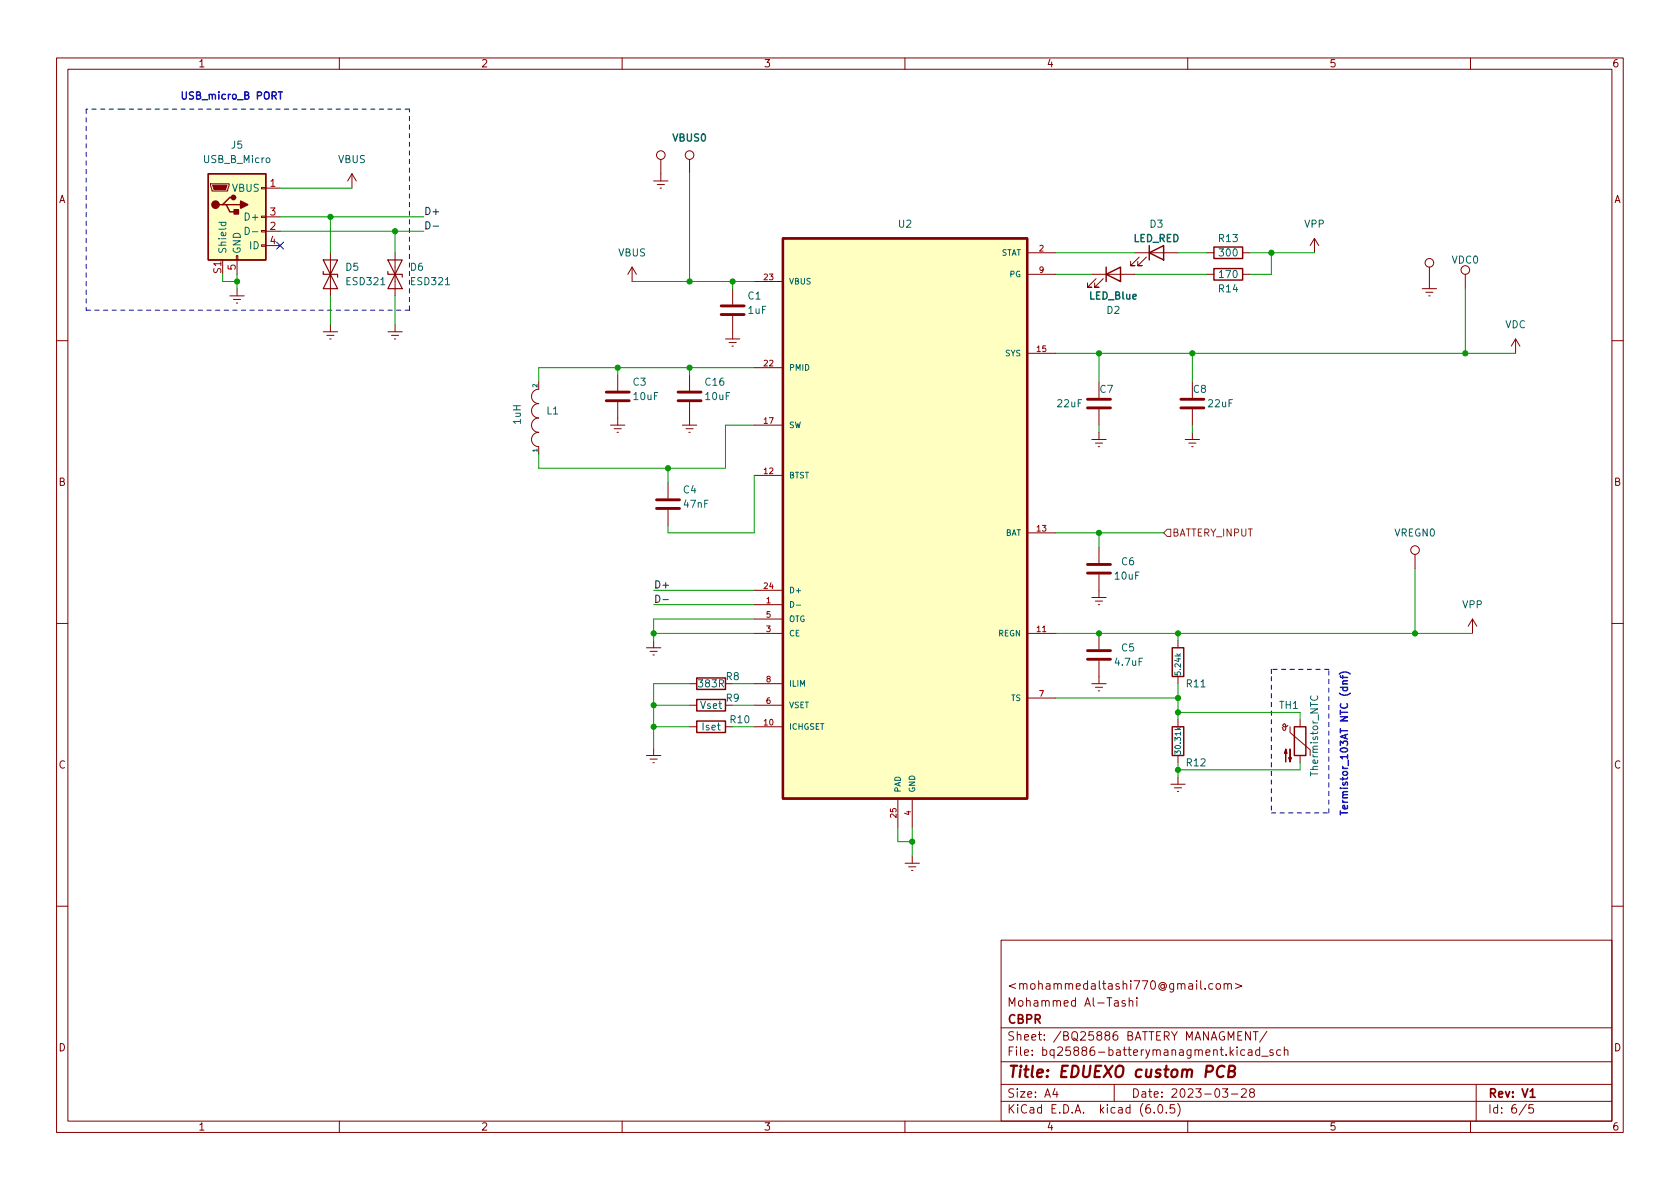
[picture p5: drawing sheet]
<svg xmlns="http://www.w3.org/2000/svg" width="297mm" height="210mm" viewBox="0 0 297 210" stroke-linecap="round" stroke-linejoin="round" font-family="sans-serif">
<g fill="none" stroke="#840000" stroke-width=".18">
<path d="M10 10.2h277v190.1h-277zM12 12.2h273v186.1h-273zM60 10.2v2M110 10.2v2M160 10.2v2M210 10.2v2M260 10.2v2M37.2 32.5h3.3v.3l-.2 1h-2.8zM46.2 38.2h.8v.3h-.8zM46.2 33.1h.8v.3h-.8zM47 33.3h2.5M47 38.3h2.5"/>
<path d="M62.2 30.7l-.7 1.3M62.2 30.7v2.6M62.2 30.7l.8 1.3M115.6 32h2.5M116.2 32.6h1.3M116.7 33.3h.3M116.8 28.2v3.8M121.9 28.2v2.5M40.6 52.3h2.6M41.3 53h1.2M41.8 45.2h.2v.8h-.2zM41.8 53.6h.2"/>
<path d="M41.9 46v2.5M41.9 51v1.3M46.2 43.3h.8v.3h-.8zM46.2 40.8h.8v.2h-.8zM47 40.9h2.5M47 43.4h2.5M57.1 58.7h2.6M57.8 59.3h1.3M58.3 59.9h.2M58.4 44.7v7.6M58.4 57.4v1.3M68.6 58.7h2.5"/>
<path d="M69.2 59.3h1.3M69.7 59.9h.3M69.8 44.7v7.6M69.8 57.4v1.3M111.8 47.2l-.8 1.3M111.8 47.2v2.6M111.8 47.2l.7 1.3M128.3 59.9h2.5M129.5 51v2.8M129.5 55.9v4M133.3 49.8h5.1M181.6 48.5h5.1"/>
<path d="M181.6 44.7h5.1M193 48.5h7.7M193.8 49.3l-1.5 1.5h.7h-.7v-.8M195.1 49.3l-1.6 1.5h.8h-.8v-.8M200.7 44.7h7.6M201.4 45.5l-1.5 1.5h.8h-.8v-.8M202.7 45.5l-1.5 1.5h.7h-.7v-.8M213.4 48.5h1.2M213.4 44.7h1.2M219.7 48.5h1.3M219.7 44.7h1.3M232.4 42.2l-.8 1.2"/>
<path d="M232.4 42.2v2.5M232.4 42.2l.8 1.2M251.5 51h2.5M252.1 51.7h1.3M252.6 52.3h.3M252.7 47.2v3.8M259.1 48.5v2.5M268 59.9l-.8 1.3M268 59.9v2.6M268 59.9l.7 1.3M10 60.2h2M95.2 67.6v1.2a1.27 1.27 0 0 0-1.2 1.3 1.27 1.27 0 0 0 1.2 1.3 1.27 1.27 0 0 0-1.2 1.2 1.27 1.27 0 0 0 1.2 1.3 1.27 1.27 0 0 0-1.2 1.3 1.27 1.27 0 0 0 1.2 1.2 1.27 1.27 0 0 0-1.2 1.3 1.27 1.27 0 0 0 1.2 1.3v1.3"/>
<path d="M107.9 75.2h2.6M108.6 75.8h1.3M109.1 76.4h.2M109.2 66.3v2.8M109.2 71.1v4.1M120.6 75.2h2.6M121.3 75.8h1.3M121.8 76.4h.2M121.9 66.3v2.8M121.9 71.1v4.1M128.9 60.6h1.3M129.4 61.2h.3"/>
<path d="M133.3 75.2h5.1M133.3 65h5.1M181.6 62.5h5.1M193 77.7h2.6M193.7 78.4h1.2M194.2 79h.2M194.3 67.6v2.8M194.3 72.4v2.8M194.3 76.4v1.3M209.5 77.7h2.6M210.2 78.4h1.3M210.7 79h.2"/>
<path d="M210.8 67.6v2.8M210.8 72.4v2.8M210.8 76.4v1.3M285 60.2h2M118.1 85.3v2.8M118.1 90.2v2.8M133.3 84.1h5.1M181.6 94.2h5.1M194.3 96.8v2.8M250.2 98v2.6M10 110.2h2M114.3 114.5h2.5"/>
<path d="M114.9 115.2h1.3M115.4 115.8h.3M115.6 113.3v1.2M133.3 106.9h5.1M133.3 112h5.1M133.3 104.4h5.1M133.3 109.5h5.1M181.6 112h5.1M193 105.7h2.6M193.7 106.3h1.2M194.2 106.9h.2M194.3 101.6v4.1"/>
<path d="M194.3 112v2.8M194.3 116.8v4.1M208.3 113.3v1.2M208.3 119.6v1.3M260.3 109.5l-.7 1.2M260.3 109.5v2.5M260.3 109.5l.8 1.2M285 110.2h2M114.3 133.6h2.5M114.9 134.2h1.3M115.4 134.9h.3M115.6 132.3v1.3"/>
<path d="M121.9 128.5h1.3M121.9 124.7h1.3M121.9 120.9h1.3M128.3 128.5h1.2M133.3 128.5h5.1M133.3 124.7h5.1M133.3 120.9h5.1M181.6 123.4h5.1M193 120.9h2.6M193.7 121.5h1.2M194.2 122.2h.2M207 138.7h2.5"/>
<path d="M207.6 139.3h1.3M208.2 139.9h.2M208.3 127.2v1.3M208.3 133.6v1.3M208.3 137.4v1.3M227.7 128.3l-.2 .2h-.4l-.2-.1v-.3l.2-.1 .2 .2v.7l-.1 .2h-.3l-.2-.5M228.1 128.5v1l3.5 3.1v1M229.9 127.2v1.3M229.9 133.6v1.3M158.7 141.2v5.1M160 152.6h2.6M160.7 153.3h1.2"/>
<path d="M161.2 153.9h.2M161.3 141.2v5.1M161.3 151.4v1.2M10 160.2h2M177 166.3h108v32h-108zM198.9 177l-.3-.1-.2 .2v.3l.5 .1v.4h-.5M199.6 177.1l.3-.2 .3 .1 .1 .9M199.6 176.4v1.5M201 176.4v.2M201 176.9v1M214.4 174l-.4-.1-.3 .3v.4l.2 .3h.5M215.1 174l.4-.1 .3 .3v.4l-.3 .3h-.4l-.1-.3v-.4z"/>
<path d="M216.4 174.1l.2-.2 .4 .1 .1 .9M216.4 173.9v1M217.1 174.1l.2-.2 .3 .1 .1 .9M218.4 173.9l1.2 .5-1.2 .4M285 160.2h2M60 198.3v2M110 198.3v2M160 198.3v2M177 194.8h108M177 191.8h108M177 187.8h108M177 181.8h108"/>
<path d="M186.5 192.5l-.4 1h1M186.9 193v1M197 191.8v3M204.1 196.7v.1M204.9 195.4l.2-.1a.81 .81 0 0 1 .6 .7 .81 .81 0 0 1-.3 .8h-.2a.81 .81 0 0 1-.6-.6 .81 .81 0 0 1 .3-.8zM206.2 196.7v.1M207.6 195.3h-.7v.7l.2-.1 .5 .1 .1 .2-.1 .5-.2 .1-.5-.1M208.2 195.1a1.72 1.72 0 0 1 0 2.3M210 198.3v2M216.1 192.5h1l-.5 .6 .4 .1v.7l-.2 .1h-.4l-.3-.1M217.7 193.5h1.2M219.5 192.7l.6-.2 .2 .2 .1 .3-1 1h1"/>
<path d="M220.1 185.7l-.5-.1-.2 .3v.4l.1 .3h.6M220.7 185.7h.6l.1 .9M221.1 182.4v1.5l-.9-1.5v1.5M221.2 193.2l-.3-.3 .1-.2 .2-.2 .4 .1 .2 .2-.1 .2-.6 .2-.2 .3 .1 .4 .2 .1h.4l.2-.3-.1-.4-.2-.1M221.4 186l-.5 .1a.29 .29 0 0 0-.3 .2 .29 .29 0 0 0 .3 .3h.5M221.6 182.4h.8M222 182.4v1.5M222.7 185.7l-.4-.1-.3 .3v.4l.1 .3h.6M222.7 185.1v1.5M223.1 186.8h1.1M224 182.4l-1.3 1.9M225.1 185.7l-.4-.1-.2 .2 .1 .3 .5 .1v.4h-.6"/>
<path d="M226.4 185.7l-.4-.1-.3 .3v.4l.2 .3h.5M227.1 185.8l.2-.2 .3 .1 .1 .9M227.1 185.1v1.5M260 198.3v2M261 191.8v6.5M269.9 195.3l-1.3 1.9M271.1 195.3h-.7l-.1 .7 .2-.1 .5 .1 .2 .2-.1 .5-.2 .1-.6-.1"/>
<circle cx="116.8" cy="27.4" r=".76"/>
<circle cx="121.9" cy="27.4" r=".76"/>
<circle cx="252.7" cy="46.5" r=".76"/>
<circle cx="259.1" cy="47.7" r=".76"/>
<circle cx="250.2" cy="97.3" r=".76"/>
</g>
<path d="M270.6 194h.8" fill="none" stroke="#840000" stroke-width=".3"/>
<path d="M216.5 188.7a.88 .88 0 0 0-1-.1 .88 .88 0 0 0-.4 1 .69 .69 0 0 0 .4 .8 .69 .69 0 0 0 .8-.1M217.3 189.4l.8-.1a.46 .46 0 0 0 .3-.4 .46 .46 0 0 0-.4-.4h-.6l-.3 2h.8a.53 .53 0 0 0 .4-.5 .53 .53 0 0 0-.4-.6" fill="none" stroke="#840000" stroke-width=".4"/>
<g fill="none" stroke="#840000" stroke-width=".51">
<path d="M127.5 55.6h4.1M127.5 54.1h4.1M107.2 70.9h4.1M107.2 69.3h4.1M119.9 70.9h4.1M119.9 69.3h4.1M192.3 72.1h4M192.3 70.6h4M208.8 72.1h4.1M208.8 70.6h4.1M116.1 89.9h4M116.1 88.4h4"/>
<path d="M192.3 99.8h4M192.3 101.3h4M192.3 116.6h4M192.3 115.1h4"/>
</g>
<g fill="none" stroke="#840000" stroke-width=".25">
<path d="M36.8 30.7h10.2v15.3h-10.2zM39.4 36.2h.6l.6 1.3h1.3M40 36.2h2.5M41.3 34.9h-.7l-1.2 1.3h-.7M195.6 48.5l2.5-1.3v2.6zM195.6 47.2v2.6M203.2 44.7l2.5-1.3v2.6zM203.2 43.4v2.6M214.6 47.5h5.1v2h-5.1zM214.6 43.7h5.1v2h-5.1zM123.2 119.9h5.1v2h-5.1zM207.3 114.5h2v5.1h-2z"/>
<path d="M123.2 127.5h5.1v2h-5.1zM123.2 123.7h5.1v2h-5.1zM207.3 128.5h2v5.1h-2zM228.9 128.5h2v5.1h-2z"/>
</g>
<g fill="#ffffc2" stroke="#ffffc2" stroke-width=".18">
<path d="M138.4 42.2h43.2v99h-43.2z"/>
<path d="M36.8 30.7h10.2v15.3h-10.2z"/>
</g>
<path d="M138.4 42.2h43.2v99h-43.2z" fill="none" stroke="#840000" stroke-width=".41"/>
<path d="M38.7 39.3h1.2M39.2 39.3l-.1 .4 .2 .2 .6-.1v-.5M43.4 40.2a.64 .64 0 0 1 .7 .6 .64 .64 0 0 1-.7 .7zM44.6 41h1M139.8 106.4a.51 .51 0 0 1 .5 .5 .51 .51 0 0 1-.5 .5zM140.8 107h.8M231.8 123.1a.6 .6 0 0 0 .5 .8 .6 .6 0 0 0 .7-.6l-.1-.2" fill="none" stroke="#006464" stroke-width=".18"/>
<path d="M57.1 48v.5h2.6v.5M57.1 46h2.6l-1.3 2.5zM58.4 48.5l1.3 2.5h-2.6zM68.6 48v.5h2.5v.5M68.6 46h2.5l-1.3 2.5zM69.8 48.5l1.3 2.5h-2.5z" fill="none" stroke="#840000" stroke-width=".2"/>
<g fill="#840000" stroke="#840000" stroke-width=".25">
<path d="M42.5 35.6l1.3 .6-1.3 .6z"/>
<path d="M41.4 37.1h.8v.7h-.8z"/>
<circle cx="38.1" cy="36.2" r=".63"/>
<circle cx="41.3" cy="34.9" r=".38"/>
</g>
<g fill="#840000" stroke="#840000" stroke-width=".18">
<path d="M37.6 32.8h2.5l-.2 .7h-2.1z"/>
<path d="M227.3 132.5l.3 .7h-.5l.2-.7v2.2z"/>
<path d="M228.1 132.5v2.2l-.3-.7h.5l-.2 .7z"/>
</g>
<path d="M206.4 93.6h.6v1.3h-.6l-.7-.7z" fill="none" stroke="#725600" stroke-width=".18"/>
<path d="M75.3 39.2a.64 .64 0 0 1 .7 .6 .64 .64 0 0 1-.7 .7zM76.6 40h.9M115.9 105.2a.64 .64 0 0 1 .8 .7 .64 .64 0 0 1-.8 .6zM117.2 106h1" fill="none" stroke="#0f0f0f" stroke-width=".18"/>
<path d="M49.2 16.3h.7M49.6 16.3v1.2M237 143.4v.7M237 143.7h1.3M238.2 142.5l.1 .3-.2 .2h-.6v-.5l.2-.1 .1 .6" fill="none" stroke="#0000c2" stroke-width=".25"/>
<path d="M15.2 19.3v35.6M21.6 19.3h-6.4M72.4 19.3h-50.8M15.2 54.9h57.2M72.4 54.9v-35.6M224.8 118.4v1.2M224.8 119.6v24.2M234.9 118.4h-10.1M224.8 143.8h10.1M234.9 143.8v-25.4" fill="none" stroke="#0000c2" stroke-width=".18" stroke-dasharray=".8 .8"/>
<g fill="none" stroke="#009600" stroke-width=".18">
<path d="M49.5 38.3h25.4M49.5 33.3h12.7M58.4 38.3v6.4M121.9 30.7v19.1M39.4 48.5v1.3h2.5M41.9 48.5v2.5M49.5 40.9h25.4M58.4 52.3v5.1M69.8 40.9v3.8M69.8 52.3v5.1M111.8 49.8h21.5M129.5 49.8v1.2"/>
<path d="M186.7 44.7h14M186.7 48.5h6.3M200.7 48.5h12.7M208.3 44.7h5.1M221 44.7h11.4M224.8 44.7v3.8h-3.8M259.1 51v11.5M109.2 65v1.3M121.9 65v1.3M133.3 65h-38.1v2.6M133.3 75.2h-5v7.6h-33.1v-2.5M186.7 62.5h81.3"/>
<path d="M194.3 62.5v5.1M194.3 75.2v1.2M210.8 62.5v5.1M210.8 75.2v1.2M118.1 82.8v2.5M133.3 84.1v10.1h-15.2v-1.2M186.7 94.2h19M194.3 94.2v2.6M115.6 112h17.7M115.6 106.9h17.7M115.6 104.4h17.7M133.3 109.5h-17.7v3.8"/>
<path d="M186.7 112h73.6M208.3 112v1.3M250.2 100.6v11.4M115.6 128.5h6.3M115.6 124.7h6.3M121.9 120.9h-6.3v11.4M129.5 128.5h3.8M129.5 120.9h3.8M129.5 124.7h3.8M186.7 123.4h21.6M208.3 120.9v6.3M208.3 134.9v2.5"/>
<path d="M208.3 126h21.6v1.2M229.9 134.9v1.2h-21.6M158.7 146.3v2.5h2.6M161.3 146.3v5.1"/>
</g>
<path d="M48.9 42.8l1.2 1.2M50.1 42.8l-1.2 1.2" fill="none" stroke="#000084" stroke-width=".18"/>
<g fill="#009600" stroke="#009600" stroke-width=".18">
<circle cx="58.4" cy="38.3" r=".46"/>
<circle cx="69.8" cy="40.9" r=".46"/>
<circle cx="41.9" cy="49.8" r=".46"/>
<circle cx="121.9" cy="65" r=".46"/>
<circle cx="115.6" cy="112" r=".46"/>
<circle cx="118.1" cy="82.8" r=".46"/>
<circle cx="109.2" cy="65" r=".46"/>
<circle cx="115.6" cy="124.7" r=".46"/>
<circle cx="115.6" cy="128.5" r=".46"/>
<circle cx="129.5" cy="49.8" r=".46"/>
<circle cx="121.9" cy="49.8" r=".46"/>
<circle cx="208.3" cy="123.4" r=".46"/>
<circle cx="208.3" cy="126" r=".46"/>
<circle cx="161.3" cy="148.8" r=".46"/>
<circle cx="208.3" cy="136.1" r=".46"/>
<circle cx="194.3" cy="112" r=".46"/>
<circle cx="250.2" cy="112" r=".46"/>
<circle cx="210.8" cy="62.5" r=".46"/>
<circle cx="259.1" cy="62.5" r=".46"/>
<circle cx="224.8" cy="44.7" r=".46"/>
<circle cx="194.3" cy="62.5" r=".46"/>
<circle cx="208.3" cy="112" r=".46"/>
<circle cx="194.3" cy="94.2" r=".46"/>
</g>
<text font-size="2.8" fill="#840000" x="178" y="190.6">Title: EDUEXO custom PCB</text>
<g font-size="2.1" fill="#840000">
<text x="178" y="178">Mohammed Al-Tashi</text>
<text x="178" y="175">&lt;mohammedaltashi770@gmail.com&gt;</text>
<text x="178" y="184">Sheet: /BQ25886 BATTERY MANAGMENT/</text>
<text x="178" y="181">CBPR</text>
<text x="178" y="186.7">File: bq25886-batterymanagment.kicad_sch</text>
<text x="178" y="196.9">KiCad E.D.A. kicad (6.0.5)</text>
<text x="178" y="194.1">Size: A4</text>
<text x="200" y="194.1">Date: 2023-03-28</text>
<text x="263" y="194.1">Rev: V1</text>
<text x="263" y="196.9">Id: 6/5</text>
</g>
<g font-size="1.8" fill="#840000">
<text x="35" y="11.9">1</text>
<text x="85" y="11.9">2</text>
<text x="135" y="11.9">3</text>
<text x="185" y="11.9">4</text>
<text x="235" y="11.9">5</text>
<text x="285" y="11.9">6</text>
<text x="10.3" y="35.9">A</text>
<text x="285.3" y="35.9">A</text>
<text x="10.3" y="85.9">B</text>
<text x="285.3" y="85.9">B</text>
<text x="10.3" y="135.9">C</text>
<text x="285.3" y="135.9">C</text>
<text x="10.3" y="185.9">D</text>
<text x="285.3" y="185.9">D</text>
<text x="35" y="199.9">1</text>
<text x="85" y="199.9">2</text>
<text x="135" y="199.9">3</text>
<text x="185" y="199.9">4</text>
<text x="235" y="199.9">5</text>
<text x="285" y="199.9">6</text>
</g>
<g font-size="1.8" fill="#0000c2">
<text x="31.7" y="17.6">USB_micro_B PORT</text>
<text x="238.3" y="141.4" transform="rotate(-90 238.3 141.4)">Termistor_103AT NTC (dnf)</text>
</g>
<g font-size="1.8" fill="#006464">
<text x="36.1" y="28.8">USB_B_Micro</text>
<text x="40.9" y="26.3">J5</text>
<text x="59.8" y="28.8">VBUS</text>
<text x="119" y="25">VBUS0</text>
<text x="41.1" y="33.9">VBUS</text>
<text x="43.7" y="39">D+</text>
<text x="158.9" y="40.3">U2</text>
<text x="203.3" y="40.3">D3</text>
<text x="230.6" y="40.3">VPP</text>
<text x="40" y="45" transform="rotate(-90 40 45)">Shield</text>
<text x="42.5" y="45" transform="rotate(-90 42.5 45)">GND</text>
<text x="44.2" y="44.1">ID</text>
<text x="61.1" y="47.9">D5</text>
<text x="72.6" y="47.9">D6</text>
<text x="109.3" y="45.3">VBUS</text>
<text x="200.3" y="42.8">LED_RED</text>
<text x="215.5" y="42.8">R13</text>
<text x="215.7" y="45.3">300</text>
<text x="256.7" y="46.6">VDC0</text>
<text x="61.4" y="50.4">ESD321</text>
<text x="72.8" y="50.4">ESD321</text>
<text x="132.3" y="53">C1</text>
<text x="192.7" y="53">LED_Blue</text>
<text x="215.5" y="51.7">R14</text>
<text x="215.7" y="49.1">170</text>
<text x="132.3" y="55.5">1uF</text>
<text x="195.7" y="55.5">D2</text>
<text x="266.1" y="58">VDC</text>
<text x="111.9" y="68.2">C3</text>
<text x="112.1" y="70.7">10uF</text>
<text x="124.8" y="68.2">C16</text>
<text x="124.8" y="70.7">10uF</text>
<text x="194.5" y="69.5">C7</text>
<text x="211" y="69.5">C8</text>
<text x="92.1" y="75" transform="rotate(-90 92.1 75)">1uH</text>
<text x="96.7" y="73.3">L1</text>
<text x="187" y="72">22uF</text>
<text x="213.7" y="72">22uF</text>
<text x="120.8" y="87.2">C4</text>
<text x="121" y="89.8">47nF</text>
<text x="246.6" y="94.9">VREGN0</text>
<text x="198.3" y="99.9">C6</text>
<text x="197.2" y="102.5">10uF</text>
<text x="258.6" y="107.6">VPP</text>
<text x="197.3" y="117.7">4.7uF</text>
<text x="198.3" y="115.2">C5</text>
<text x="123.6" y="121.5">383R</text>
<text x="123.9" y="125.3">Vset</text>
<text x="128.4" y="124.1">R9</text>
<text x="128.4" y="120.3">R8</text>
<text x="209.9" y="121.5">R11</text>
<text x="226.2" y="125.3">TH1</text>
<text x="124.2" y="129.2">Iset</text>
<text x="129.2" y="127.9">R10</text>
<text x="209.9" y="135.5">R12</text>
<text x="233" y="137" transform="rotate(-90 233 137)">Thermistor_NTC</text>
</g>
<g font-size="1.8" fill="#a90000">
<text x="47.8" y="33">1</text>
<text x="47.8" y="40.6">2</text>
<text x="47.8" y="38.1">3</text>
<text x="41.7" y="47.7" transform="rotate(-90 41.7 47.7)">5</text>
<text x="47.8" y="43.2">4</text>
<text x="39.1" y="48.3" transform="rotate(-90 39.1 48.3)">S1</text>
</g>
<g font-size="1.8" fill="#0f0f0f">
<text x="74.9" y="38">D+</text>
<text x="115.6" y="104">D+</text>
</g>
<text font-size="1.8" fill="#725600" x="207.2" y="94.9">BATTERY_INPUT</text>
<g font-size="1.4" fill="#006464">
<text x="176.9" y="45.2">STAT</text>
<text x="139.4" y="50.3">VBUS</text>
<text x="178.5" y="49">PG</text>
<text x="139.4" y="65.5">PMID</text>
<text x="177.8" y="63">SYS</text>
<text x="139.4" y="75.7">SW</text>
<text x="139.4" y="84.6">BTST</text>
<text x="177.7" y="94.7">BAT</text>
<text x="139.4" y="104.9">D+</text>
<text x="139.4" y="112.5">CE</text>
<text x="139.4" y="110">OTG</text>
<text x="176.5" y="112.5">REGN</text>
<text x="208.8" y="119.2" transform="rotate(-90 208.8 119.2)">5.24k</text>
<text x="139.4" y="125.2">VSET</text>
<text x="139.4" y="121.4">ILIM</text>
<text x="178.8" y="123.9">TS</text>
<text x="139.4" y="129">ICHGSET</text>
<text x="208.8" y="133.1" transform="rotate(-90 208.8 133.1)">30.31k</text>
<text x="159.3" y="140.2" transform="rotate(-90 159.3 140.2)">PAD</text>
<text x="161.8" y="140.2" transform="rotate(-90 161.8 140.2)">GND</text>
</g>
<g font-size="1.4" fill="#a90000">
<text x="183.8" y="44.4">2</text>
<text x="135.1" y="49.5">23</text>
<text x="183.8" y="48.3">9</text>
<text x="135.1" y="64.8">22</text>
<text x="183.4" y="62.2">15</text>
<text x="135.1" y="74.9">17</text>
<text x="135.1" y="83.8">12</text>
<text x="183.4" y="94">13</text>
<text x="135.1" y="104.1">24</text>
<text x="135.5" y="106.7">1</text>
<text x="135.5" y="111.8">3</text>
<text x="135.5" y="109.2">5</text>
<text x="183.4" y="111.8">11</text>
<text x="135.5" y="124.5">6</text>
<text x="135.5" y="120.6">8</text>
<text x="183.8" y="123.2">7</text>
<text x="135.1" y="128.3">10</text>
<text x="158.5" y="144.5" transform="rotate(-90 158.5 144.5)">25</text>
<text x="161" y="144.2" transform="rotate(-90 161 144.2)">4</text>
</g>
<g font-size="1.1" fill="#006464">
<text x="95" y="68.5" transform="rotate(-90 95 68.5)">2</text>
<text x="95" y="79.9" transform="rotate(-90 95 79.9)">1</text>
</g>
</svg>
